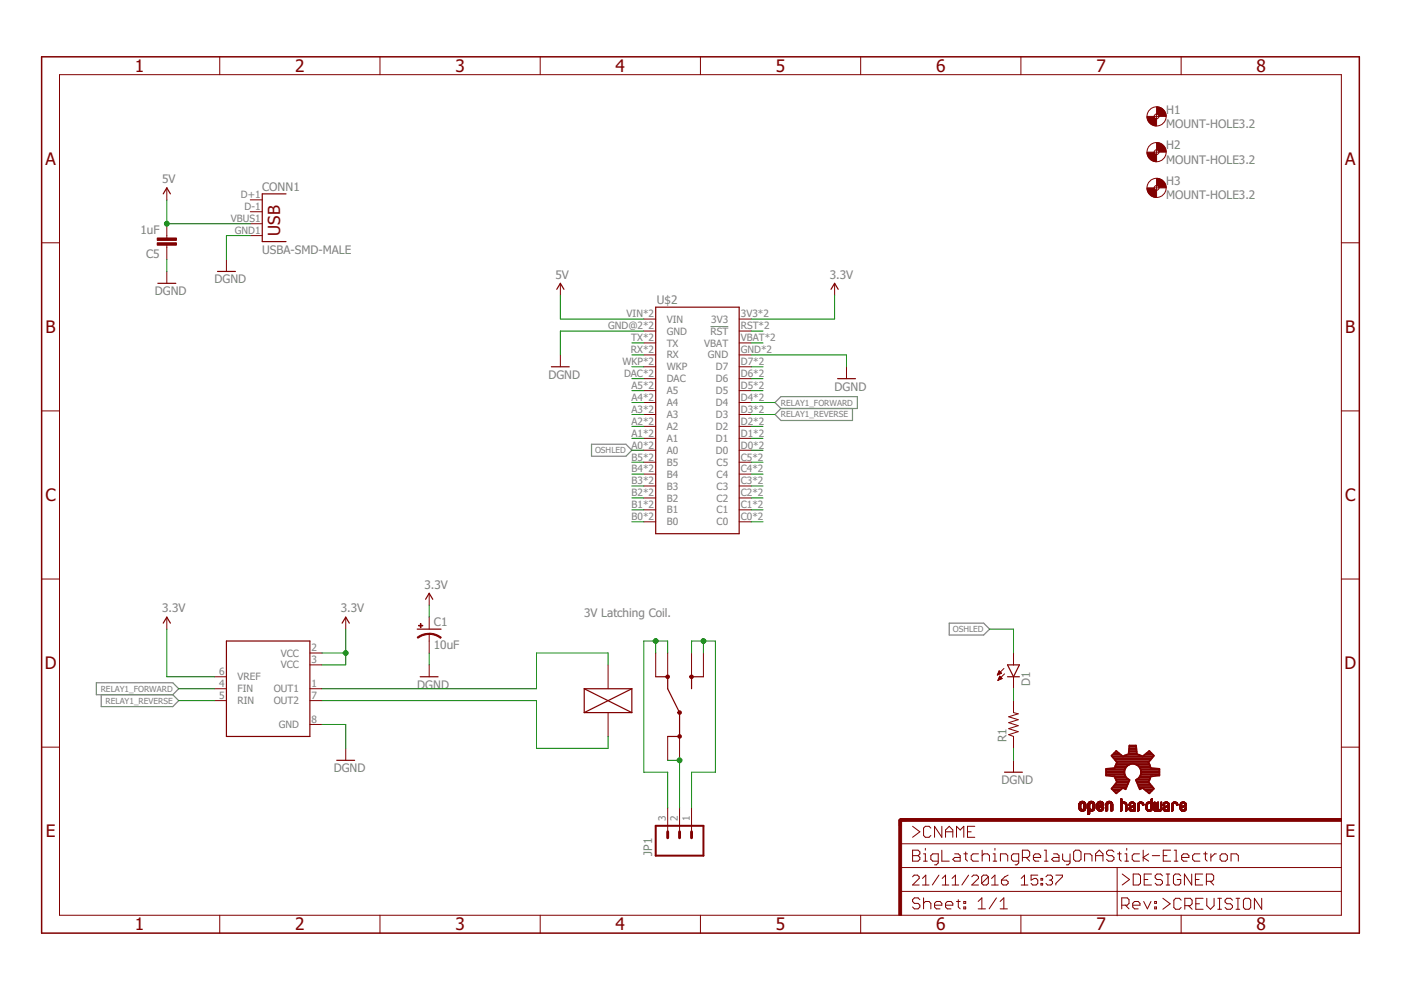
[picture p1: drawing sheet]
<svg xmlns="http://www.w3.org/2000/svg" width="297mm" height="210mm" viewBox="0 0 297 210" stroke-linecap="round" stroke-linejoin="round" font-family="sans-serif">
<path d="M150.6 69.2h3.8" fill="none" stroke="#808080" stroke-width=".21"/>
<path d="M125.4 94.2h7.3l1.3 1.3-1.3 1.2h-7.3zM164.3 85.3l1.3-1.2h16.2v2.5h-16.2zM165.6 86.6l-1.3 1.3 1.3 1.3h15.1v-2.6M201.3 132.1h7.3l1.2 1.3-1.2 1.2h-7.3zM20.4 144.8h16.2l1.3 1.2-1.3 1.3h-16.2zM21.5 147.3v2.5h15.1l1.3-1.3-1.3-1.2" fill="none" stroke="#808080" stroke-width=".25"/>
<g fill="none" stroke="#800000" stroke-width=".25">
<path d="M34.6 41.1l.8-1.3 .7 1.3M46.1 57.6h3.8M60.6 41.1h-5v10.1h5M33.5 60.1h3.8M116.9 77.8h3.8M118 61.3l.8-1.2 .8 1.2M139 65.1h17.7v48.1h-17.7zM176.2 61.3l.8-1.2 .7 1.2M177.6 80.3h3.8M34.6 132.1l.8-1.2 .7 1.2M48 135.9h17.7v20.2h-17.7zM72.5 132.1l.8-1.2 .8 1.2"/>
<path d="M88.5 133.4h5M90.2 127.1l.8-1.3 .8 1.3M89.1 143.5h3.8M123.9 151.1h10.1M123.9 146h10.1M123.9 146v5.1M123.9 146l10.1 5.1M134 146v5.1M134 146l-10.1 5.1M139 143.5h2.6v2.5l2.5 5.1v5h-2.5M149.1 143.5h-2.5v2.5M213.6 143.5h2.5"/>
<path d="M213.6 141h2.5l-1.2 2.5zM71.4 161.2h3.8M213 163.7h3.8"/>
</g>
<g fill="none" stroke="#800000" stroke-width=".21">
<path d="M12.6 15.8h271.8v178.3h-271.8zM46.6 12v3.8M80.6 12v3.8M114.5 12v3.8M148.5 12v3.8M182.5 12v3.8M216.5 12v3.8M250.4 12v3.8M35.4 39.8v2.6M244.7 24.7h1M244.7 32.3h1M244.7 39.8h1"/>
<path d="M245.2 24.2v1M245.2 31.7v1.1M245.2 39.3v1M8.8 51.5h3.8M35.4 47.4v3.1M35.4 52v3M35.4 57.6v2.5M48 55v2.6M53.1 42.4h2.5M53.1 44.9h2.5M53.1 47.4h2.5M53.1 50h2.5"/>
<path d="M284.4 51.5h3.8M118.8 60.1v2.5M118.8 75.2v2.6M136.5 67.6h2.5M136.5 70.2h2.5M136.5 72.7h2.5M136.5 75.2h2.5M136.5 77.8h2.5M156.7 67.6h2.6M156.7 70.2h2.6M156.7 72.7h2.6M156.7 75.2h2.6"/>
<path d="M156.7 77.8h2.6M177 60.1v2.5M179.5 77.8v2.5M8.8 87.1h3.8M136.5 80.3h2.5M136.5 82.8h2.5M136.5 85.3h2.5M136.5 87.9h2.5M136.5 90.4h2.5M136.5 92.9h2.5M136.5 95.5h2.5M136.5 98h2.5"/>
<path d="M156.7 80.3h2.6M156.7 82.8h2.6M156.7 85.3h2.6M156.7 87.9h2.6M156.7 90.4h2.6M156.7 92.9h2.6M156.7 95.5h2.6M156.7 98h2.6M284.4 87.1h3.8M136.5 100.5h2.5M136.5 103h2.5M136.5 105.6h2.5"/>
<path d="M136.5 108.1h2.5M136.5 110.6h2.5M156.7 100.5h2.6M156.7 103h2.6M156.7 105.6h2.6M156.7 108.1h2.6M156.7 110.6h2.6M8.8 122.8h3.8M35.4 130.9v2.5M65.7 138.5h2.5M73.3 130.9v2.5M91 125.8v2.5"/>
<path d="M91 130.9v2.5M91 134.4v4.1M139 138.5v5M141.6 138.5v5M146.6 138.5v5M149.1 138.5v5M214.9 138.5v2.5M284.4 122.8h3.8M8.8 158.4h3.8M45.5 146h2.5M45.5 148.5h2.5M45.5 143.5h2.5"/>
<path d="M65.7 146h2.5M65.7 148.5h2.5M65.7 141h2.5M65.7 153.6h2.5M73.3 158.7v2.5M91 141v2.5M128.9 141v5M128.9 151.1v5M141.6 156.1v5.1M144.1 156.1v5.1M211.5 143h.2M211.6 142.9h.4"/>
<path d="M211.6 144.2h.1M211.6 142.8h.7M211.7 142.6h.6M211.7 144.1h.3M211.7 142.5h.4M211.7 144h.6M211.8 142.4h.2M211.8 143.8h.6M211.8 142.3h.1M211.8 143.7h.5M211.8 142.2l.5 .5-.8 .4zM211.9 143.6h.3"/>
<path d="M211.9 143.5h.2M212 143.4l.5 .5-.9 .4zM212.9 141.7l-1.4 1.4M213 142.9l-1.4 1.4M214.9 143.5v2.5M214.9 148.5v2.6l1 .2-2 .7 2 .6-2 .6 2 .7-2 .6 2 .6-2 .7 1 .3v2.6M284.4 158.4h3.8M141.6 171.3v5.1M144.1 171.3v5.1M146.6 171.3v5.1M190.9 178.9h93.5M193.5 175.2l1.5 1.2-1.5 1.1"/>
<path d="M196.2 179.9v.4M197.4 175.6l-.4-.4h-.8l-.4 .4v1.5l.4 .4h.8l.4-.4M199.7 175.2v2.3l-1.6-2.3v2.3M200.5 177.5v-1.5l.8-.8 .7 .8v1.5M200.5 176.4h1.5M202.8 177.5v-2.3l.8 .8 .7-.8v2.3M205.1 176.4h.8M206.7 175.2h-1.6v2.3h1.6M210.9 179.9v.4M214.9 161.2v2.5M228.7 171.3h.4M228.7 171.2h.4"/>
<path d="M228.7 171.1h.4M228.7 171h.4M228.7 170.9h.4M228.7 170.8h.4M228.7 170.7h.4M228.7 170.6h.4M228.7 170.6h.5M228.8 171.4l.4 .1M228.8 171.4h.4M228.8 171.3l.4 .1M228.8 170.5h.4M228.8 171.5h.5"/>
<path d="M228.8 171.6h.6M228.8 171.6h1.3M228.8 170.3h1.3M228.9 171.7h1.2M228.9 170.2h1.2M228.9 171.8h1.1M228.9 170.1h1.1M229 171.8h1M229 170.1h1M229 171.9h.9M229.1 170h.8M229.2 171.9h.6"/>
<path d="M229.2 169.9h.6M229.2 170.4h-.4M229.3 172h.4M229.3 170.3l-.5 .1M229.3 169.9h.4M229.4 170.3h-.6M229.5 170.3h.6M229.7 171.5h.5M229.7 170.3l.5 .1M229.7 170.4h.5M229.8 171.4h.4M229.8 170.5h.4"/>
<path d="M229.8 171.3h.4M229.8 171.2h.4M229.8 171.1h.4M229.8 171h.4M229.8 170.9h.4M229.8 170.8h.4M229.8 170.7h.4M229.8 170.6h.4M230.2 171.6h-.6M230.7 172.5h.3M230.7 172.4h.3M230.7 172.3h.3"/>
<path d="M230.7 172.2h.3M230.7 172.1h.3M230.7 172h.3M230.7 171.6h1.3M230.7 171.6h.6M230.7 171.5h.5M230.7 171.4l.4 .1M230.7 171.4h.4M230.7 171.3h.4M230.7 171.3h.3M230.7 171.2h.3M230.7 171.1h.3"/>
<path d="M230.7 171h.3M230.7 170.9h.3M230.7 170.8h.3M230.7 170.7h.3M230.7 170.6h.3M230.7 170.5h.4M230.7 172.7h.1M230.7 170.2h1.3M230.8 170.2h1.2M230.8 170.1h1.1M230.9 170.1h1M231 172.6h-.3"/>
<path d="M231 170h.8M231.1 172h-.4M231.1 169.9h.6M231.1 170.5h-.4M231.1 170.4h-.4M231.2 172h.4M231.2 170.3l-.5 .1M231.2 169.9h.4M231.3 170.3h-.6M231.4 170.3h.7M231.6 170.3h.5M231.6 171.5h.5"/>
<path d="M231.6 170.4h.5M231.7 170.5h.4M231.7 171.9l-1 .1M231.7 171.3h.4M231.7 170.6h.4M231.7 171.2h.4M231.7 171.1h.4M231.7 171h.4M231.7 170.9h.4M231.7 170.8h.4M231.7 170.7h.4M231.8 171.9h-1.1"/>
<path d="M231.9 171.8l-1.2 .1M231.9 171.8h-1.2M232 171.7h-1.3M232.1 171.6h-.6M232.1 171.4l-.5 .1M232.1 171.4h-.4M232.6 171.5h.5M232.6 171.4l.4 .1M232.6 171.4h.4M232.6 171.3l.4 .1M232.6 170.8h1.4M232.6 170.8h.3"/>
<path d="M232.6 170.7h.3M232.6 170.6h.3M232.6 170.5h.4M232.6 171.6h.6M232.6 171.6h1.3M232.7 171.7h1.2M232.7 170.2l1.2 .1M232.7 170.2h1.2M232.7 171.7h1.1M232.7 170.1l1.2 .1M232.7 170.1h1.1M232.8 170.1h1"/>
<path d="M232.9 171.9h.8M232.9 170h.8M232.9 171.9h.7M233 170.6h-.4M233 171.3h-.4M233 170.5h-.4M233 169.9h.6M233 170.4h-.4M233.1 171.2l-.5 .1M233.1 172h.4M233.1 170.8h.9M233.1 170.3l-.5 .1"/>
<path d="M233.1 169.9h.3M233.2 171.2h-.6M233.2 170.8h.8M233.2 170.3h-.6M233.3 171.1l-.7 .1M233.4 170.7h.6M233.4 170.3h.6M233.4 171.1h-.8M233.4 170.6h.6M233.5 170.3h.5M233.5 171.5h.5M233.5 170.4h.5"/>
<path d="M233.6 171l-1 .1M233.6 170.6h.4M233.6 170.5h.4M233.6 171.4h.4M233.6 171.3h.4M233.6 171h-1M233.7 171.2h.3M233.8 171.8l-1 .1M233.8 170.9l-1.2 .1M233.8 171.8h-1.1M233.9 171.1h.1M233.9 170.9h-1.3"/>
<path d="M234 171.6h-.6M234 171.4l-.4 .1M234.4 171.8h.4M234.4 171.7h.4M234.4 171.6h.4M234.4 171.5h.4M234.4 171.4h.4M234.4 171.3h.4M234.4 171.2h.4M234.4 171.1h.4M234.4 171h.4M234.4 170.9h.4"/>
<path d="M234.4 170.8h.4M234.4 170.7h.4M234.4 170.6h.4M234.5 171.9h.2M234.5 170.5h.4M234.5 172h.1M234.5 170.2h1.3M234.6 170.2h1.2M234.6 170.1h1.1M234.7 170.1h1M234.8 170h.8M234.8 171.9h-.4"/>
<path d="M234.8 171.8l-.4 .1M234.9 170.5h-.4M234.9 169.9h.6M234.9 170.4h-.4M235 170.3l-.5 .1M235 169.9h.4M235.1 170.3h-.6M235.3 170.3h.6M235.4 170.3l.5 .1M235.5 170.4h.4M235.5 170.5h.4M235.5 171.8h.4"/>
<path d="M235.5 171.7h.4M235.5 171.6h.4M235.5 171.5h.4M235.5 171.4h.4M235.5 171.3h.4M235.5 171.2h.4M235.5 171.1h.4M235.5 171h.4M235.5 170.9h.4M235.5 170.8h.4M235.5 170.7h.4M235.5 170.6h.4"/>
<path d="M235.6 172h.1M235.8 171.9l-.3 .1M235.9 171.9h-.4M237.6 172h.1M237.6 169.5h.2M237.6 171.8h.2M237.6 171.7h.2M237.6 171.6h.2M237.6 171.5h.2M237.6 171.4h.2M237.6 171.3h.2M237.6 171.2h.2"/>
<path d="M237.6 171.1h.2M237.6 171h.2M237.6 170.9h.2M237.6 170.8h.2M237.6 170.7h.2M237.6 170.7h.3M237.6 170.6h.3M237.6 170.5h.3M237.6 170.3h1.2M237.6 170.2l1.2 .1M237.6 170.2h1.1M237.6 170.1l1.1 .1"/>
<path d="M237.6 170.1h1M237.6 170h.2M237.6 169.9h.2M237.6 169.8h.2M237.6 169.7h.2M237.6 169.6h.2M237.6 169.4h.2M237.7 169.4h.1M237.8 171.9l-.2 .1M237.8 171.9h-.2M237.9 170.5h-.3M238 170.4h-.4"/>
<path d="M238 170.1h.5M238.1 170.3l-.5 .1M238.4 170.3l.4 .1M238.5 170.4h.4M238.5 170.5h.4M238.6 170.5h.3M238.6 170.6h.3M238.6 170.7h.3M238.7 171.8h.2M238.7 171.7h.2M238.7 171.6h.2M238.7 171.5h.2"/>
<path d="M238.7 171.4h.2M238.7 171.3h.2M238.7 171.2h.2M238.7 171.1h.2M238.7 171h.2M238.7 170.9h.2M238.7 170.8h.2M238.7 170.7h.2M238.8 172h-.1M238.9 179.9v.4M238.9 171.9l-.2 .1M238.9 171.9h-.2"/>
<path d="M239.4 171.6h.3M239.4 171.5h.3M239.4 170.8h.1M239.4 170.7h.2M239.4 171.7h.4M239.4 170.6h.3M239.4 171.7h.8M239.4 171.8h.8M239.5 171.8l.7 .1M239.5 170.3h1.1M239.5 171.9h.8M239.6 170.8h-.2"/>
<path d="M239.6 170.2h.9M239.6 171.9h.7M239.6 170.7l-.2 .1M239.7 171.4l-.3 .1M239.7 170.6h-.3M239.7 170.1h.7M239.7 172h.5M239.7 171.4h-.3M239.7 170.5h-.3M239.8 171.3l-.4 .1M239.8 171h.9M239.8 170.5h-.4"/>
<path d="M239.8 171.3h-.4M239.8 170.1h.5M239.8 170.4h-.4M239.9 172h.1M239.9 170.3l-.4 .1M239.9 171.2l-.5 .1M240 170.9h.7M240 172h.1M240.1 171.2h-.7M240.1 170.9h.6M240.2 170.3h.4M240.2 171.1l-.7 .1"/>
<path d="M240.2 170.8h.5M240.3 170.4h.4M240.3 171.1h-.8M240.3 170.8h.4M240.3 170.5h.4M240.4 170.5h.3M240.4 171.1h.3M240.4 170.7h.3M240.4 170.6h.3M240.4 172h.2M240.4 171.9h.3M240.4 171.8h.3"/>
<path d="M240.4 171.7h.3M240.4 171.6h.3M240.4 171.5h.3M240.4 171.4h.3M240.4 171.3h.3M240.4 171.2h.3M240.7 171.9l-.3 .1M240.7 171l-1.1 .1M241.2 171.8h.3M241.2 171.7h.3M241.2 171.6h.3M241.2 171.5h.3"/>
<path d="M241.2 171.4h.3M241.2 171.3h.3M241.2 171.2h.3M241.2 171.1h.3M241.2 171h.3M241.2 170.9h.3M241.2 170.8h.3M241.2 170.7h.3M241.2 170.6h.3M241.3 172h-.1M241.3 170.3h1.1M241.4 170.2h1"/>
<path d="M241.4 171.9l-.2 .1M241.4 170.2h.9M241.4 171.9h-.2M241.5 170.1h.7M241.5 170.5h-.3M241.6 170.5h-.4M241.6 170.1h.5M241.6 170.4h-.4M241.7 170.3l-.4 .1M242 170.3l.4 .1M242.1 170.4h.4M242.2 170.5h.3"/>
<path d="M242.2 170.6h.3M242.3 170.7h.2M242.4 170.8h-.1M242.4 170.3h-1.1M242.5 170.7h-.2M243 171.3h.3M243 171.2h.3M243 171.1h.3M243 171h.3M243 170.9h.3M243 170.8h.3M243 170.7h.3"/>
<path d="M243 171.4h.3M243 170.6h.3M243 171.5h.3M243 171.6h.4M243 171.7h.5M243.1 171.7h1.1M243.1 170.3h1.2M243.2 171.8h1M243.2 170.2h1.1M243.2 171.9h.9M243.3 171.9h.7M243.3 170.1h1"/>
<path d="M243.3 170.5h-.3M243.4 170.5h-.4M243.4 172h.6M243.4 170.1h.5M243.4 170.4h-.4M243.5 170.3l-.4 .1M243.6 172h.1M243.7 172h.1M243.8 170.3h.5M243.9 170.4h.4M243.9 171.6h.4M244 170.5h.3"/>
<path d="M244 171.4h.3M244 171.3h.3M244 171.2h.3M244 171.1h.3M244 171h.3M244 170.9h.3M244 170.8h.3M244 170.7h.3M244 170.6h.3M244 170h.3M244 169.9h.3M244 169.8h.3"/>
<path d="M244 169.7h.3M244 169.6h.3M244 169.5h.3M244.1 171.3h.2M244.1 171.1h.2M244.1 170.8h.2M244.1 169.9h.2M244.1 169.4h.2M244.2 169.4h.1M244.2 171.8h-1.1M244.3 171.7h-.5M244.3 171.6h-.3"/>
<path d="M244.3 171.5h-.3M244.3 171.4l-.3 .1M244.3 170.3h-1.2M244.6 171.7h.4M244.6 171.6h.3M244.6 171.5h.3M244.6 171.4h.3M244.6 171.3h.3M244.6 171.2h.3M244.6 171.1h.3M244.6 171h.3M244.6 170.9h.3"/>
<path d="M244.6 170.8h.3M244.6 170.7h.3M244.6 170.6h.3M244.6 170.5h.3M244.6 170.4h.3M244.6 170.3h.3M244.6 170.2h.3M244.6 171.7h1.7M244.6 170.1h.3M244.7 171.8h1.6M244.7 171.9h1.5M244.8 171.9h1.3"/>
<path d="M244.8 170.1h.1M244.9 172h.5M245 172h.1M245.2 172h.1M245.2 171.7h.5M245.3 171.6h.3M245.3 171.5h.3M245.3 171.4h.3M245.3 171.3h.3M245.3 171.2h.3M245.3 171.1h.3M245.3 171h.3"/>
<path d="M245.3 170.9h.3M245.3 170.8h.3M245.3 170.7h.3M245.3 170.6h.3M245.3 170.5h.3M245.3 170.4h.3M245.3 170.3h.3M245.3 170.2h.3M245.4 170.1h.2M245.5 170.1h.1M245.6 172h.5M245.9 172h.1"/>
<path d="M245.9 171.7h.4M246 171.6h.3M246 171.5h.3M246 171.4h.3M246 171.3h.3M246 171.2h.3M246 171.1h.3M246 171h.3M246 170.9h.3M246 170.8h.3M246 170.7h.3M246 170.6h.3"/>
<path d="M246 170.5h.3M246 170.4h.3M246 170.3h.3M246 170.2h.3M246.1 170.1h.2M246.2 170.1h.1M246.2 171.8l-1.5 .1M246.6 171.6h.3M246.6 171.5h.3M246.6 171.4h.3M246.6 171.7h.4M246.6 171.6h.4"/>
<path d="M246.6 170.8h.1M246.6 170.6h.3M246.6 171.7h.8M246.7 171.8h.8M246.7 171.8l.8 .1M246.8 171.9h.7M246.8 170.2h1M246.8 170.8h-.2M246.8 170.7l-.2 .1M246.8 170.2h.9M246.9 170.7h-.3M246.9 172h.6"/>
<path d="M246.9 170.1h.7M247 170.5h-.4M247 171.3l-.4 .1M247 171h.9M247 171.3h-.4M247 170.1h.5M247 170.4h-.3M247.1 172h.1M247.1 171.3h-.5M247.1 170.3l-.4 .1M247.2 170.9h.7M247.3 171.2h-.6"/>
<path d="M247.3 170.9h.6M247.4 171.1l-.7 .1M247.4 170.3l.5 .1M247.5 170.8h.4M247.5 170.4h.4M247.5 171.1h-.7M247.6 170.8h.3M247.6 170.5h.3M247.6 170.6h.3M247.6 171.1h.3M247.6 170.7h.3M247.7 171.9h.2"/>
<path d="M247.7 171.8h.2M247.7 171.7h.2M247.7 171.6h.2M247.7 171.5h.2M247.7 171.4h.2M247.7 171.3h.2M247.7 171.2h.2M247.7 171.1h.2M247.8 172h-.1M247.8 170.3h-1.1M247.9 171.9l-.2 .1M247.9 171l-1.1 .1"/>
<path d="M248.4 172h.1M248.4 171.8h.3M248.4 171.7h.3M248.4 171.6h.3M248.4 171.5h.3M248.4 171.4h.3M248.4 171.3h.3M248.4 171.2h.3M248.4 171.1h.3M248.4 171h.3M248.4 170.9h.3M248.4 170.8h.3"/>
<path d="M248.4 170.7h.3M248.5 170.3h1.1M248.6 170.2h1M248.6 171.9l-.2 .1M248.6 170.2h.9M248.7 171.9h-.3M248.7 170.6h-.3M248.7 170.1h.7M248.7 170.5h-.3M248.8 170.5h-.4M248.8 170.1h.5M248.8 170.4h-.4"/>
<path d="M248.9 170.3l-.4 .1M249.2 170.3l.5 .1M249.3 170.4h.4M249.4 170.5h.3M249.4 170.6h.3M249.4 170.7h.3M249.6 170.8h-.1M249.6 170.3h-1.1M249.7 170.7l-.3 .1M250.2 171.4l.3 .1M250.2 171.4h.3M250.2 171h1.1"/>
<path d="M250.2 170.9l.3 .1M250.2 170.9h.3M250.2 170.8h.3M250.2 170.7h.3M250.2 170.6h.3M250.2 171.6h.4M250.2 171.5h.3M250.3 171.7h.4M250.3 171.7h1.1M250.4 171.8h1M250.4 170.2h1M250.4 171.9h.9"/>
<path d="M250.4 170.2h.9M250.5 171.9h.7M250.5 170.1h.7M250.5 171.3l-.3 .1M250.5 170.5h-.3M250.6 172h.6M250.6 171.3h-.4M250.6 170.5h-.4M250.6 170.1h.5M250.6 170.4h-.3M250.7 172h.1M250.7 171.2l-.5 .1"/>
<path d="M250.7 170.3l-.4 .1M250.8 172h.2M250.8 171.2h-.6M251 171.1l-.8 .1M251 170.8h.6M251 170.3l.5 .1M251.1 171.1h-.9M251.1 170.8h.5M251.1 170.4h.4M251.1 171.6h.4M251.2 171.6h.3M251.2 170.5h.3"/>
<path d="M251.2 171.5h.3M251.2 171l-1 .1M251.2 170.7h.4M251.2 170.6h.3M251.3 171.3h.3M251.4 171.3h.2M251.4 171.8h-1.1M251.4 170.3h-1.1M251.5 170.9l-.9 .1M251.5 171.7h-.4M251.5 170.9h-.8M251.6 171.4h-.3"/>
<path d="M251.6 170.8l-.7 .1M46.6 194.1v3.7M80.6 194.1v3.7M114.5 194.1v3.7M148.5 194.1v3.7M182.5 194.1v3.7M190.9 189h93.5M190.9 183.9h93.5M193.5 180.3h1.1l.4 .3v.4l-.4 .4 .4 .4v.4l-.4 .4h-1.1zM193.5 181.4h1.1M193.5 185.9l.3-.4h.7l.4 .4v.3l-1.4 1.4h1.4M195 190.8l-.4-.4h-.7l-.4 .4v.3l.4 .4h.7l.4 .4v.4l-.4 .4h-.7l-.4-.4"/>
<path d="M195.6 187.6h1.4M195.6 186.2l.7-.7v2.1M195.8 182.6h.8M195.8 181h.4v1.6M195.8 191.5l.4-.4h.8l.4 .4v1.2M195.8 190.4v2.3M198.1 191.9h1.6v-.4l-.4-.4h-.8l-.4 .4v.8l.4 .4h.8M198.9 182.6h-1.1l-.4-.4v-.8l.4-.4h1.1v2l-.4 .4h-.4M199.1 185.5l-1.4 2.1M199.7 180.3v2.3h1.6M199.8 187.6h1.4M199.8 186.2l.7-.7v2.1"/>
<path d="M200.5 191.9h1.5v-.4l-.4-.4h-.7l-.4 .4v.8l.4 .4h.7M201.9 187.6h1.4M201.9 186.2l.7-.7v2.1M202.4 181h.8l.4 .4v1.2h-1.2l-.4-.4 .4-.4h1.2M202.8 191.1h.8M203.2 190.8v1.5l.4 .4M204.3 181h.8M204.3 191.1h.4v.4h-.4zM204.3 192.3h.4v.4h-.4zM204.7 180.6v1.6l.4 .4M205.4 185.5l-1.5 2.1M206 185.9l.4-.4h.7l.4 .4v.3l-1.5 1.4h1.5"/>
<path d="M207.4 191.1l.8-.7v2.3M207.4 192.7h1.5M207.5 181h-1.2l-.4 .4v.8l.4 .4h1.2M208.2 181.4l.4-.4h.8l.4 .4v1.2M208.2 180.3v2.3M209.5 185.9v1.4l-.3 .3h-.7l-.4-.3M209.5 185.9l-.3-.4h-.7l-.4 .4v1.4M209.5 185.9l-1.4 1.4M210.2 186.2l.7-.7v2.1M210.2 187.6h1.4M210.6 182.6h.7M210.6 181h.3v1.6"/>
<path d="M211.3 190.4l-1.6 2.3M212 192.7h1.6M212 191.1l.8-.7v2.3M212.1 182.6v-1.6h1.2l.4 .4v1.2M212.3 186.6h1.1l.3 .3v.4l-.3 .3h-.7l-.4-.3zM213.7 185.5l-.7 .4-.7 .7M216 182.6h-1.2l-.4-.4v-.8l.4-.4h1.2v2l-.4 .4h-.4M216.5 194.1v3.7M216.5 187.6h1.4M216.5 186.2l.7-.7v2.1M216.8 181.8h1.1l.4-.4v-.8l-.4-.3h-1.1v2.3M217.6 181.8l.7 .8"/>
<path d="M219.1 181.8h1.5v-.4l-.3-.4h-.8l-.4 .4v.8l.4 .4h.8M220 185.5h-1.4v1.1l.7-.4h.4l.3 .4v.7l-.3 .3h-.7l-.4-.3M220.7 187.3h.4v.3h-.4zM220.7 186.2h.4v.4h-.4zM221.4 180.3h.4v2.3M221.4 182.6h.8M221.8 185.9l.3-.4h.7l.4 .4v.3l-.4 .4M222.5 186.6h.3M222.8 186.6l.4 .3v.4l-.4 .3h-.7l-.3-.3M223.4 181h.7l.4 .4v1.2h-1.1l-.4-.4 .4-.4h1.1M223.9 185.5h1.4v.4l-1.4 1.4v.3M225.3 181v1.2l.4 .4h1.2"/>
<path d="M226.9 181v2l-.4 .4h-.4M227.6 180.6l.4-.3h.8l.4 .3v1.6l-.4 .4h-.8l-.4-.4zM230 182.6v-1.6h1.1l.4 .4v1.2M232.3 181.4h1.5M232.3 182.6v-1.6l.8-.7 .7 .7v1.6M236.2 180.6l-.4-.3h-.8l-.4 .3v.4l.4 .4h.8l.4 .4v.4l-.4 .4h-.8l-.4-.4M236.9 183.9v10.3M236.9 181h.8M237.3 180.6v1.6l.4 .4M237.8 191.9h1.2l.4-.4v-.7l-.4-.4h-1.2v2.3M237.9 185.3l1.6 1.2-1.6 1.1M238.5 182.6h.8"/>
<path d="M238.5 181h.4v1.6M238.6 191.9l.8 .8M240.2 191.9h1.5v-.4l-.4-.4h-.8l-.3 .4v.8l.3 .4h.8M240.3 185.3h1.1l.4 .4v1.6l-.4 .3h-1.1zM241.6 181h-1.2l-.3 .4v.8l.3 .4h1.2M242.4 180.3v2.3M242.5 191.1l.8 1.6 .7-1.6M242.6 186.5h.8M243.5 181l-1.1 .8 1.1 .8M244.1 185.3h-1.5v2.3h1.5M244.3 181.4h1.6M244.8 192.3h.4v.4h-.4z"/>
<path d="M244.8 191.1h.4v.4h-.4zM246.5 185.7l-.4-.4h-.8l-.4 .4v.4l.4 .4h.8l.4 .4v.4l-.4 .3h-.8l-.4-.3M246.5 190.5l1.6 1.1-1.6 1.2M246.6 181.4h.8M247.2 187.6h.8M247.2 185.3h.8M247.6 185.3v2.3M248.2 180.3h-1.6v2.3h1.6M249 180.3h.4v2.3M249 182.6h.7M250.3 185.7l-.3-.4h-.8l-.4 .4v1.6l.4 .3h.8l.3-.3v-.8h-.7M250.4 190.9l-.4-.4h-.7l-.4 .4v1.5l.4 .4h.7l.4-.4"/>
<path d="M250.4 194.1v3.7M250.5 181.8h1.6v-.4l-.4-.4h-.8l-.4 .4v.8l.4 .4h.8M251.2 192h1.2l.4-.4v-.7l-.4-.4h-1.2v2.3M252 192l.8 .8M252.7 185.3v2.3l-1.6-2.3v2.3M253.4 186.5h.8M253.5 191.6h.8M254.4 181h-1.2l-.3 .4v.8l.3 .4h1.2M255 185.3h-1.6v2.3h1.6M255.1 190.5h-1.6v2.3h1.6M255.2 181h.7M255.6 180.6v1.6l.3 .4"/>
<path d="M255.8 186.9h1.1l.4-.4v-.8l-.4-.4h-1.1v2.3M255.9 190.5v1.5l.7 .8 .8-.8v-1.5M256.6 186.9l.7 .7M256.7 181v1.6M257.9 181h-.4l-.8 .8M258.2 190.5h.8M258.2 192.8h.8M258.6 190.5v2.3M258.7 181.4l.4-.4h.7l.4 .4v.8l-.4 .4h-.7l-.4-.4zM261 182.6v-1.6h1.2l.4 .4v1.2M261.3 190.9l-.4-.4h-.8l-.4 .4v.3l.4 .4h.8l.4 .4v.4l-.4 .4h-.8l-.4-.4M262.1 190.5h.7"/>
<path d="M262.1 192.8h.7M262.5 190.5v2.3M264 190.5h.8l.4 .4v1.5l-.4 .4h-.8l-.4-.4v-1.5zM267.5 190.5v2.3l-1.5-2.3v2.3"/>
<circle cx="245.2" cy="24.7" r="2.03"/>
<circle cx="245.2" cy="39.8" r="2.03"/>
<circle cx="245.2" cy="32.3" r="2.03"/>
<circle cx="245.2" cy="24.7" r=".51"/>
<circle cx="245.2" cy="32.3" r=".51"/>
<circle cx="245.2" cy="39.8" r=".51"/>
</g>
<g fill="#800000" stroke="#800000" stroke-width=".21">
<path d="M190.6 173.8h.6v20.3h-.6z"/>
<path d="M190.9 173.5h93.5v.6h-93.5z"/>
<path d="M33.3 50.5h4.1v.5h-4.1z"/>
<path d="M33.3 51.5h4.1v.5h-4.1z"/>
<path d="M88.8 132.6h.8v.1h-.8z"/>
<path d="M89.1 132.2h.2v.9h-.2z"/>
</g>
<path d="M141.6 176.4v1.2M144.1 176.4v1.2M146.6 176.4v1.2M192.1 173.8h-1.2v1.3" fill="none" stroke="#800000" stroke-width=".61"/>
<path d="M8.8 12h279.4v185.8h-279.4z" fill="none" stroke="#800000" stroke-width=".32"/>
<path d="M139 175.1h10.1v6.3h-10.1z" fill="none" stroke="#800000" stroke-width=".42"/>
<g fill="#800000" stroke="#800000" stroke-width=".21">
<path d="M245.2 22.6a2.04 2.04 0 0 1 2 2.1h-1.5l-.2-.4-.3-.1z" fill-rule="evenodd"/>
<path d="M243.2 24.7h1.5l.2 .4 .3 .1v1.5a2 2 0 0 1-2-2z" fill-rule="evenodd"/>
<path d="M245.2 30.2a2 2 0 0 1 2 2.1h-1.5l-.1-.3-.4-.3z" fill-rule="evenodd"/>
<path d="M243.2 32.3h1.5l.2 .4 .3 .1v1.5a2.04 2.04 0 0 1-2-2z" fill-rule="evenodd"/>
<path d="M245.2 37.8a2 2 0 0 1 2 2h-1.5l-.2-.4-.3-.1z" fill-rule="evenodd"/>
<path d="M243.2 39.8h1.5l.2 .5h.3v1.6a2 2 0 0 1-2-2.1z" fill-rule="evenodd"/>
<path d="M91 134.3l1.4 .2 1.2 .6-.2 .2-1.4-.7-1-.1z" fill-rule="evenodd"/>
<path d="M88.5 135.1l1.2-.6 1.3-.2v.2l-1.5 .3-.9 .5z" fill-rule="evenodd"/>
<path d="M143.9 155.8a.39 .39 0 0 1 .5 .2 .39 .39 0 0 1-.2 .5 .39 .39 0 0 1-.5-.4l.4-.1 .1 .2-.5-.1z" fill-rule="evenodd"/>
<path d="M143.9 150.7a.39 .39 0 0 1 .5 .2 .39 .39 0 0 1-.2 .6 .39 .39 0 0 1-.5-.4l.4-.1 .1 .2-.5-.1z" fill-rule="evenodd"/>
<path d="M141.2 143.3a.38 .38 0 0 1 .6-.1 .38 .38 0 0 1-.1 .6 .38 .38 0 0 1-.5-.3l.4-.1 .1 .1-.1 .1-.4-.1z" fill-rule="evenodd"/>
<path d="M146.3 143.3a.38 .38 0 0 1 .6-.1 .38 .38 0 0 1-.1 .6 .38 .38 0 0 1-.6-.3l.4-.1 .1 .1v.1l-.5-.1z" fill-rule="evenodd"/>
</g>
<g fill="none" stroke="#800000" stroke-width=".38">
<path d="M236.2 159.7h1M236.6 159.3h.2M239.3 159.7h1.7M239.3 159.3h1.7M239.4 159h1.5M239.4 158.7h1.5M239.4 158.3h1.5M243.1 159.7h1M243.5 159.3h.3M234.5 164.2h4M234.5 163.9h3.9M234.5 163.5h3.9"/>
<path d="M234.5 163.2h4M235.8 167.3h1.9M235.8 160.4h2.3M235.9 167h2.9M235.9 160h1.7M235.9 164.6h2.7M236.1 160.7h8.1M236.1 167.7h1.2M236.2 166.6h2.8M236.3 162.8l-1.8 .2v1.4l1.8 .2 .5 1.2-1.1 1.4 1 1 1.4-1.2 .6 .3 .8-1.9a1.79 1.79 0 0 1-1-2.2M236.3 162.8h2.3M236.4 161.1h7.5"/>
<path d="M236.4 166.3h2.7M236.4 164.9h2.4M236.5 162.5h2.4M236.5 168h.4M236.6 165.2h2.7M236.6 162.1h2.8M236.7 161.4h6.9M236.7 165.9h2.5M236.7 165.6h2.7M236.8 161.8h6.7M238.1 160.4h6.4M238.5 163.2a1.77 1.77 0 0 1 1.7-1.3 1.77 1.77 0 0 1 1.7 1.3"/>
<path d="M238.8 160h2.7M238.9 160l.4-.1 .2-1.8h1.4l.1 1.8 1.2 .5 1.5-1.2 .9 1-1.1 1.4 .5 1.2M238.9 160l-.8 .4-1.4-1.2-1 1 1.1 1.4-.5 1.2M240.9 165.6h2.7M240.9 162.1h2.8M241 165.2h2.8M241.1 165.9h2.5M241.2 166.3h2.7M241.4 166.6h2.8M241.4 162.5h2.5M241.5 164.9h2.4M241.5 167h3"/>
<path d="M241.7 162.8h2.3M241.7 164.6h2.7M241.9 163.2v.8l-.2 .6M241.9 163.2h3.9M241.9 164.2h3.9M241.9 163.5h3.9M241.9 163.9h3.9M242.6 167.3h1.9M242.7 160h1.8M243 167.7h1.2M243.5 168h.3M244 162.8l1.8 .2v1.4l-1.8 .2-.5 1.2 1.1 1.4-.9 1-1.5-1.2-.5 .3-.9-1.9 .9-.8"/>
</g>
<g fill="none" stroke="#008000" stroke-width=".21">
<path d="M35.4 42.4v5h17.7M35.4 55v2.6M53.1 50h-5.1v5M118.8 62.6v5h17.7M134 75.2h2.5M134 72.7h2.5M134 77.8h2.5M136.5 70.2h-17.7v5M159.3 70.2h2.5M159.3 75.2h20.2v2.6M159.3 72.7h2.5M159.3 77.8h2.5"/>
<path d="M177 62.6v5h-17.7M134 87.9h2.5M134 85.3h2.5M134 95.5h2.5M134 80.3h2.5M134 82.8h2.5M134 92.9h2.5M134 98h2.5M134 90.4h2.5M159.3 87.9h5M159.3 85.3h5M159.3 95.5h2.5"/>
<path d="M159.3 80.3h2.5M159.3 82.8h2.5M159.3 92.9h2.5M159.3 98h2.5M159.3 90.4h2.5M134 100.5h2.5M134 103h2.5M134 105.6h2.5M134 108.1h2.5M134 110.6h2.5M159.3 100.5h2.5M159.3 103h2.5"/>
<path d="M159.3 105.6h2.5M159.3 108.1h2.5M159.3 110.6h2.5M35.4 133.4v10.1h10.1M68.2 138.5h5.1M73.3 133.4v7.6h-5.1M91 128.3v2.6M91 138.5v2.5M139 135.9v2.6M141.6 138.5v-2.6h-5.1v27.8h5.1v7.6M146.6 138.5v-2.6h5.1v27.8h-5.1v7.6M149.1 135.9v2.6"/>
<path d="M209.8 133.4h5.1v5.1M37.9 148.5h7.6M37.9 146h7.6M68.2 153.6h5.1v5.1M68.2 148.5h45.5v10.2h15.2v-2.6M128.9 141v-2.5h-15.2v7.5h-45.5M214.9 146v2.5M214.9 158.7v2.5M141.6 161.2h2.5v10.1"/>
</g>
<g fill="#008000" stroke="#008000" stroke-width=".21">
<circle cx="35.4" cy="47.4" r=".51"/>
<circle cx="73.3" cy="138.5" r=".51"/>
<circle cx="144.1" cy="161.2" r=".51"/>
<circle cx="149.1" cy="135.9" r=".51"/>
<circle cx="139" cy="135.9" r=".51"/>
</g>
<g font-size="3.7" fill="#800000">
<text x="28.6" y="15.2">1</text>
<text x="62.6" y="15.2">2</text>
<text x="96.6" y="15.2">3</text>
<text x="130.5" y="15.2">4</text>
<text x="164.5" y="15.2">5</text>
<text x="198.5" y="15.2">6</text>
<text x="232.4" y="15.2">7</text>
<text x="266.4" y="15.2">8</text>
<text x="9.6" y="34.9">A</text>
<text x="285.2" y="34.9">A</text>
<text x="9.6" y="70.6">B</text>
<text x="285.2" y="70.6">B</text>
<text x="9.6" y="106.2">C</text>
<text x="285.2" y="106.2">C</text>
<text x="9.5" y="141.9">D</text>
<text x="285.1" y="141.9">D</text>
<text x="9.7" y="177.5">E</text>
<text x="285.3" y="177.5">E</text>
<text x="28.6" y="197.2">1</text>
<text x="62.6" y="197.2">2</text>
<text x="96.6" y="197.2">3</text>
<text x="130.5" y="197.2">4</text>
<text x="164.5" y="197.2">5</text>
<text x="198.5" y="197.2">6</text>
<text x="232.4" y="197.2">7</text>
<text x="266.4" y="197.2">8</text>
</g>
<text font-size="3.6" fill="#800000" x="59.4" y="50" transform="rotate(-90 59.4 50)">USB</text>
<g font-size="2.5" fill="#808080">
<text x="247.2" y="27.1">MOUNT-HOLE3.2</text>
<text x="247.2" y="24.1">H1</text>
<text x="247.2" y="34.7">MOUNT-HOLE3.2</text>
<text x="247.2" y="31.7">H2</text>
<text x="34.4" y="38.8">5V</text>
<text x="55.6" y="40.5">CONN1</text>
<text x="247.2" y="39.3">H3</text>
<text x="247.2" y="42.3">MOUNT-HOLE3.2</text>
<text x="29.8" y="49.6">1uF</text>
<text x="55.6" y="53.7">USBA-SMD-MALE</text>
<text x="31" y="54.6">C5</text>
<text x="117.8" y="59.1">5V</text>
<text x="175.9" y="59.1">3.3V</text>
<text x="32.8" y="62.6">DGND</text>
<text x="45.5" y="60.1">DGND</text>
<text x="139.3" y="64.4">U$2</text>
<text x="116.3" y="80.3">DGND</text>
<text x="177" y="82.8">DGND</text>
<text x="90" y="124.8">3.3V</text>
<text x="34.4" y="129.8">3.3V</text>
<text x="72.3" y="129.8">3.3V</text>
<text x="123.9" y="130.9">3V Latching Coil.</text>
<text x="92" y="137.6">10uF</text>
<text x="92" y="132.8">C1</text>
<text x="88.5" y="146">DGND</text>
<text x="218.4" y="145.5" transform="rotate(-90 218.4 145.5)">D1</text>
<text x="213.4" y="157.4" transform="rotate(-90 213.4 157.4)">R1</text>
<text x="70.8" y="163.7">DGND</text>
<text x="212.3" y="166.3">DGND</text>
<text x="138.3" y="181.4" transform="rotate(-90 138.3 181.4)">JP1</text>
</g>
<g font-size="2.1" fill="#808080">
<text x="49" y="47.1">VBUS1</text>
<text x="51.1" y="42">D+1</text>
<text x="51.8" y="44.5">D-1</text>
<text x="49.8" y="49.6">GND1</text>
<text x="128.9" y="69.8">GND@2*2</text>
<text x="132.9" y="67.3">VIN*2</text>
<text x="141.4" y="68.4">VIN</text>
<text x="141.4" y="70.9">GND</text>
<text x="150.6" y="70.9">RST</text>
<text x="150.8" y="68.4">3V3</text>
<text x="157.1" y="67.3">3V3*2</text>
<text x="157.1" y="69.8">RST*2</text>
<text x="132" y="77.4">WKP*2</text>
<text x="133.8" y="74.9">RX*2</text>
<text x="133.8" y="72.4">TX*2</text>
<text x="141.4" y="73.5">TX</text>
<text x="141.4" y="76">RX</text>
<text x="149.3" y="73.5">VBAT</text>
<text x="150.1" y="76">GND</text>
<text x="157.1" y="72.4">VBAT*2</text>
<text x="157.1" y="74.9">GND*2</text>
<text x="157.1" y="77.4">D7*2</text>
<text x="132.3" y="79.9">DAC*2</text>
<text x="133.9" y="82.5">A5*2</text>
<text x="141.4" y="78.5">WKP</text>
<text x="141.4" y="81.1">DAC</text>
<text x="141.4" y="83.6">A5</text>
<text x="151.8" y="78.5">D7</text>
<text x="151.8" y="81.1">D6</text>
<text x="151.8" y="83.6">D5</text>
<text x="157.1" y="79.9">D6*2</text>
<text x="157.1" y="82.5">D5*2</text>
<text x="133.9" y="85">A4*2</text>
<text x="133.9" y="87.5">A3*2</text>
<text x="141.4" y="86.1">A4</text>
<text x="141.4" y="88.6">A3</text>
<text x="151.8" y="86.1">D4</text>
<text x="151.8" y="88.6">D3</text>
<text x="157.1" y="85">D4*2</text>
<text x="157.1" y="87.5">D3*2</text>
<text x="133.9" y="90.1">A2*2</text>
<text x="133.9" y="92.6">A1*2</text>
<text x="133.9" y="95.1">A0*2</text>
<text x="141.4" y="91.2">A2</text>
<text x="141.4" y="93.7">A1</text>
<text x="151.8" y="91.2">D2</text>
<text x="151.8" y="93.7">D1</text>
<text x="157.1" y="90.1">D2*2</text>
<text x="157.1" y="92.6">D1*2</text>
<text x="157.1" y="95.1">D0*2</text>
<text x="133.9" y="97.6">B5*2</text>
<text x="133.9" y="100.2">B4*2</text>
<text x="141.4" y="96.2">A0</text>
<text x="141.4" y="98.8">B5</text>
<text x="141.4" y="101.3">B4</text>
<text x="151.8" y="96.2">D0</text>
<text x="151.9" y="98.8">C5</text>
<text x="151.9" y="101.3">C4</text>
<text x="157.1" y="97.6">C5*2</text>
<text x="157.1" y="100.2">C4*2</text>
<text x="133.9" y="102.7">B3*2</text>
<text x="133.9" y="105.2">B2*2</text>
<text x="133.9" y="107.8">B1*2</text>
<text x="141.4" y="103.8">B3</text>
<text x="141.4" y="106.3">B2</text>
<text x="151.9" y="103.8">C3</text>
<text x="151.9" y="106.3">C2</text>
<text x="157.1" y="102.7">C3*2</text>
<text x="157.1" y="105.2">C2*2</text>
<text x="157.1" y="107.8">C1*2</text>
<text x="133.9" y="110.3">B0*2</text>
<text x="141.4" y="108.9">B1</text>
<text x="141.4" y="111.4">B0</text>
<text x="151.9" y="108.9">C1</text>
<text x="151.9" y="111.4">C0</text>
<text x="157.1" y="110.3">C0*2</text>
<text x="46.5" y="143.1">6</text>
<text x="59.5" y="139.2">VCC</text>
<text x="59.5" y="141.7">VCC</text>
<text x="66.1" y="138.1">2</text>
<text x="66.1" y="140.6">3</text>
<text x="46.5" y="145.7">4</text>
<text x="46.5" y="148.2">5</text>
<text x="50.3" y="146.8">FIN</text>
<text x="50.3" y="149.3">RIN</text>
<text x="50.3" y="144.3">VREF</text>
<text x="58.1" y="146.8">OUT1</text>
<text x="58.1" y="149.3">OUT2</text>
<text x="66.1" y="145.7">1</text>
<text x="66.1" y="148.2">7</text>
<text x="59.1" y="154.4">GND</text>
<text x="66.1" y="153.3">8</text>
<text x="141.2" y="174" transform="rotate(-90 141.2 174)">3</text>
<text x="143.7" y="174" transform="rotate(-90 143.7 174)">2</text>
<text x="146.3" y="174" transform="rotate(-90 146.3 174)">1</text>
</g>
<g font-size="1.8" fill="#808080">
<text x="165.6" y="88.5">RELAY1_REVERSE</text>
<text x="165.6" y="86">RELAY1_FORWARD</text>
<text x="126.2" y="96.1">OSHLED</text>
<text x="202" y="134">OSHLED</text>
<text x="21.4" y="146.7">RELAY1_FORWARD</text>
<text x="22.4" y="149.2">RELAY1_REVERSE</text>
</g>
</svg>
